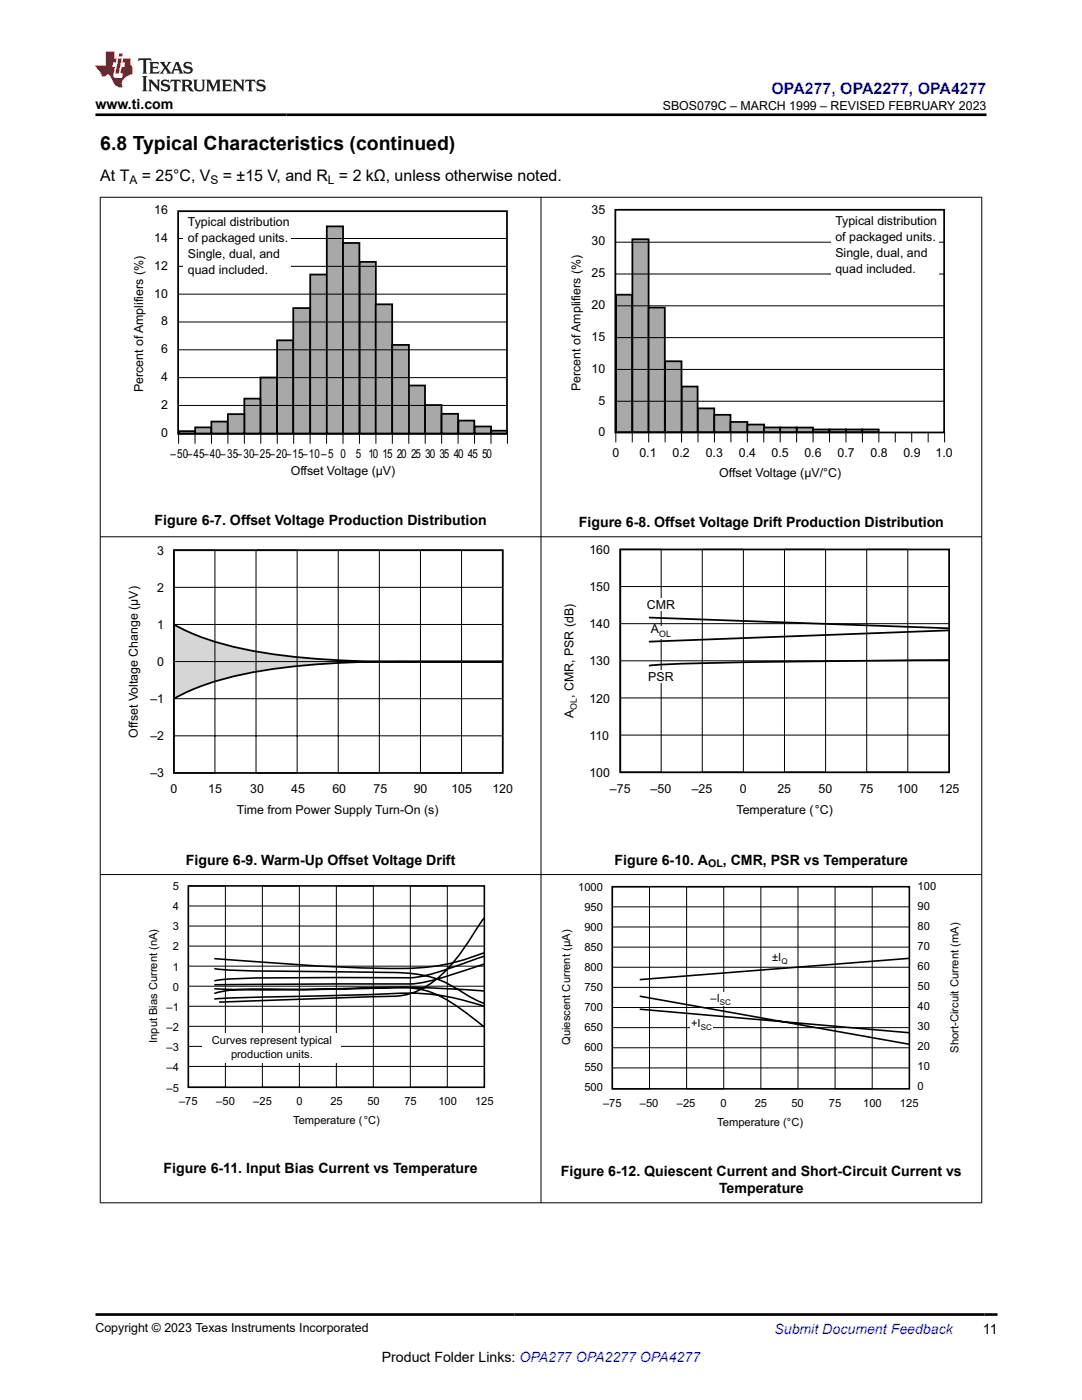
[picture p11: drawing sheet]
<svg xmlns="http://www.w3.org/2000/svg" width="216mm" height="279mm" viewBox="0 0 216 279" stroke-linecap="round" stroke-linejoin="round" font-family="sans-serif">
<path d="M35.7 86h3.2v.5h-3.2z" fill="#a8a8a8"/>
<path d="M35.7 86h3.2v.5h-3.2z" fill="none" stroke="#000" stroke-width=".35"/>
<path d="M38.9 85.3h3.3v1.2h-3.3z" fill="#a8a8a8"/>
<path d="M38.9 85.3h3.3v1.2h-3.3z" fill="none" stroke="#000" stroke-width=".35"/>
<path d="M42.2 84.1h3.2v2.4h-3.2z" fill="#a8a8a8"/>
<path d="M42.2 84.1h3.2v2.4h-3.2z" fill="none" stroke="#000" stroke-width=".35"/>
<path d="M71.7 52.3h3.3v34.2h-3.3z" fill="#a8a8a8"/>
<path d="M71.7 52.3h3.3v34.2h-3.3z" fill="none" stroke="#000" stroke-width=".35"/>
<path d="M75 60.7h3.3v25.8h-3.3z" fill="#a8a8a8"/>
<path d="M75 60.7h3.3v25.8h-3.3z" fill="none" stroke="#000" stroke-width=".35"/>
<path d="M78.3 68.8h3.3v17.7h-3.3z" fill="#a8a8a8"/>
<path d="M78.3 68.8h3.3v17.7h-3.3z" fill="none" stroke="#000" stroke-width=".35"/>
<path d="M81.6 76.9h3.2v9.6h-3.2z" fill="#a8a8a8"/>
<path d="M81.6 76.9h3.2v9.6h-3.2z" fill="none" stroke="#000" stroke-width=".35"/>
<path d="M84.8 80.8h3.3v5.7h-3.3z" fill="#a8a8a8"/>
<path d="M84.8 80.8h3.3v5.7h-3.3z" fill="none" stroke="#000" stroke-width=".35"/>
<path d="M88.1 82.6h3.3v3.9h-3.3z" fill="#a8a8a8"/>
<path d="M88.1 82.6h3.3v3.9h-3.3z" fill="none" stroke="#000" stroke-width=".35"/>
<path d="M91.5 83.9h3.1v2.6h-3.1z" fill="#a8a8a8"/>
<path d="M91.5 83.9h3.1v2.6h-3.1z" fill="none" stroke="#000" stroke-width=".35"/>
<path d="M94.7 85.1h3.3v1.4h-3.3z" fill="#a8a8a8"/>
<path d="M94.7 85.1h3.3v1.4h-3.3z" fill="none" stroke="#000" stroke-width=".35"/>
<path d="M98 86h3.2l-.1 .5h-3.2z" fill="#a8a8a8"/>
<path d="M98 86h3.2l-.1 .5h-3.2z" fill="none" stroke="#000" stroke-width=".35"/>
<path d="M52 75.3h3.3v11.2h-3.3z" fill="#a8a8a8"/>
<path d="M52 75.3h3.3v11.2h-3.3z" fill="none" stroke="#000" stroke-width=".35"/>
<path d="M55.3 67.9h3.2v18.6h-3.2z" fill="#a8a8a8"/>
<path d="M55.3 67.9h3.2v18.6h-3.2z" fill="none" stroke="#000" stroke-width=".35"/>
<path d="M58.5 61.5h3.4v25h-3.4z" fill="#a8a8a8"/>
<path d="M58.5 61.5h3.4v25h-3.4z" fill="none" stroke="#000" stroke-width=".35"/>
<path d="M61.9 54.8h3.3v31.7h-3.3z" fill="#a8a8a8"/>
<path d="M61.9 54.8h3.3v31.7h-3.3z" fill="none" stroke="#000" stroke-width=".35"/>
<path d="M48.8 79.6h3.2v6.9h-3.2z" fill="#a8a8a8"/>
<path d="M48.8 79.6h3.2v6.9h-3.2z" fill="none" stroke="#000" stroke-width=".35"/>
<path d="M45.5 82.7h3.2v3.8h-3.2z" fill="#a8a8a8"/>
<path d="M45.5 82.7h3.2v3.8h-3.2z" fill="none" stroke="#000" stroke-width=".35"/>
<path d="M65.2 45.2h3.3v41.3h-3.3z" fill="#a8a8a8"/>
<path d="M65.2 45.2h3.3v41.3h-3.3z" fill="none" stroke="#000" stroke-width=".35"/>
<path d="M68.5 48.5h3.2v38h-3.2z" fill="#a8a8a8"/>
<path d="M35.5 42.1h65.7v44.5h-65.7zM68.5 48.5h3.2v38h-3.2z" fill="none" stroke="#000" stroke-width=".35"/>
<g fill="none" stroke="#000" stroke-width=".2">
<path d="M35.6 47.6h65.7M35.6 53.2h65.7M35.6 58.7h65.7M35.6 64.3h65.7M35.6 69.8h65.7M35.6 75.4h65.7M35.6 80.9h65.7M35.6 86.6v2M38.9 86.6v2M42.2 86.6v2M45.5 86.6v2M48.8 86.6v2"/>
<path d="M52 86.6v2M55.3 86.6v2M58.6 86.6v2M61.9 86.6v2M65.2 86.6v2M68.4 86.6v2M71.7 86.6v2M75 86.6v2M78.3 86.6v2M81.6 86.6v2M84.8 86.6v2M88.1 86.6v2"/>
<path d="M91.4 86.6v2M94.7 86.6v2M98 86.6v2M101.3 86.6v2"/>
</g>
<path d="M36.6 43h21.5v12.7h-21.5z" fill="#fff"/>
<path d="M159 85.3h3.2v1h-3.2z" fill="#a8a8a8"/>
<path d="M159 85.3h3.2v1h-3.2z" fill="none" stroke="#000" stroke-width=".35"/>
<path d="M162.2 85.7h3.3v.6h-3.3z" fill="#a8a8a8"/>
<path d="M162.2 85.7h3.3v.6h-3.3z" fill="none" stroke="#000" stroke-width=".35"/>
<path d="M165.5 85.7h3.3v.6h-3.3z" fill="#a8a8a8"/>
<path d="M165.5 85.7h3.3v.6h-3.3z" fill="none" stroke="#000" stroke-width=".35"/>
<path d="M168.8 85.7h3.2v.6h-3.2z" fill="#a8a8a8"/>
<path d="M168.8 85.7h3.2v.6h-3.2z" fill="none" stroke="#000" stroke-width=".35"/>
<path d="M172.1 85.7h3.2v.6h-3.2z" fill="#a8a8a8"/>
<path d="M172.1 85.7h3.2v.6h-3.2z" fill="none" stroke="#000" stroke-width=".35"/>
<path d="M139.2 81.5h3.3v4.8h-3.3z" fill="#a8a8a8"/>
<path d="M139.2 81.5h3.3v4.8h-3.3z" fill="none" stroke="#000" stroke-width=".35"/>
<path d="M142.5 82.8h3.3v3.5h-3.3z" fill="#a8a8a8"/>
<path d="M142.5 82.8h3.3v3.5h-3.3z" fill="none" stroke="#000" stroke-width=".35"/>
<path d="M145.8 84.2h3.3v2.1h-3.3z" fill="#a8a8a8"/>
<path d="M145.8 84.2h3.3v2.1h-3.3z" fill="none" stroke="#000" stroke-width=".35"/>
<path d="M149.1 84.7h3.4v1.6h-3.4z" fill="#a8a8a8"/>
<path d="M149.1 84.7h3.4v1.6h-3.4z" fill="none" stroke="#000" stroke-width=".35"/>
<path d="M136 77.1h3.2v9.2h-3.2z" fill="#a8a8a8"/>
<path d="M136 77.1h3.2v9.2h-3.2z" fill="none" stroke="#000" stroke-width=".35"/>
<path d="M132.7 72.1h3.3v14.2h-3.3z" fill="#a8a8a8"/>
<path d="M132.7 72.1h3.3v14.2h-3.3z" fill="none" stroke="#000" stroke-width=".35"/>
<path d="M152.4 85.3h3.3v1h-3.3z" fill="#a8a8a8"/>
<path d="M152.4 85.3h3.3v1h-3.3z" fill="none" stroke="#000" stroke-width=".35"/>
<path d="M155.7 85.3h3.3v1h-3.3z" fill="#a8a8a8"/>
<path d="M155.7 85.3h3.3v1h-3.3z" fill="none" stroke="#000" stroke-width=".35"/>
<path d="M122.9 58.8h3.2v27.5h-3.2z" fill="#a8a8a8"/>
<path d="M122.9 58.8h3.2v27.5h-3.2z" fill="none" stroke="#000" stroke-width=".35"/>
<path d="M126.2 47.8h3.2v38.5h-3.2z" fill="#a8a8a8"/>
<path d="M126.2 47.8h3.2v38.5h-3.2z" fill="none" stroke="#000" stroke-width=".35"/>
<path d="M129.4 61.4h3.3v24.9h-3.3z" fill="#a8a8a8"/>
<path d="M122.8 41.9h65.6v44.4h-65.6zM129.4 61.4h3.3v24.9h-3.3z" fill="none" stroke="#000" stroke-width=".35"/>
<g fill="none" stroke="#000" stroke-width=".2">
<path d="M122.9 48.3h65.6M122.9 54.7h65.6M122.9 61h65.6M122.9 67.4h65.6M122.9 73.7h65.6M122.9 80.1h65.6M122.9 86.3v2M126.2 86.3v2M129.4 86.3v2M132.7 86.3v2M136 86.3v2M139.3 86.3v2"/>
<path d="M142.6 86.3v2M145.8 86.3v2M149.1 86.3v2M152.4 86.3v2M155.7 86.3v2M159 86.3v2M162.2 86.3v2M165.5 86.3v2M168.8 86.3v2M172.1 86.3v2M175.4 86.3v2M178.6 86.3v2"/>
<path d="M181.9 86.3v2M185.2 86.3v2M188.5 86.3v2"/>
</g>
<path d="M165.8 42.8h21.5v12.6h-21.5z" fill="#fff"/>
<path d="M34.7 124.6a55.4 55.4 0 0 0 19.2 5.9 240.4 240.4 0 0 0 35.3 1.6l11.1-.1h-8.2a283.9 283.9 0 0 0-35.4 1.2 64.8 64.8 0 0 0-20 5.2l-2 1z" fill="#d6d6d6"/>
<path d="M34.7 109.8h65.6v44.5h-65.6zM123.8 109.7h65.6v44.4h-65.6zM34.7 124.6a55.4 55.4 0 0 0 19.2 5.9 240.4 240.4 0 0 0 35.3 1.6l11.1-.1h-8.2a283.9 283.9 0 0 0-35.4 1.2 64.8 64.8 0 0 0-20 5.2l-2 1zM129.5 123.2l59.8 2.2M189.3 131.7l-6.3 .1a1448.4 1448.4 0 0 0-52.8 1l-.7 .1M189.3 125.8l-59.8 2.3" fill="none" stroke="#000" stroke-width=".35"/>
<g fill="none" stroke="#000" stroke-width=".2">
<path d="M34.7 109.8h65.6v7.4h-65.6zM34.7 109.8h8.2v44.5h-8.2zM51.1 109.8h8.2v44.5h-8.2zM67.5 109.8h8.2v44.5h-8.2zM83.9 109.8h8.2v44.5h-8.2zM123.7 109.6h8.2v44.5h-8.2zM123.8 117.1h65.6M140.1 109.6h8.2v44.5h-8.2zM156.5 109.6h8.2v44.5h-8.2zM172.9 109.6h8.2v44.5h-8.2zM34.7 124.6h65.6v7.4h-65.6zM34.7 139.4h65.6v7.5h-65.6z"/>
<path d="M123.8 124.5h65.6M123.8 131.9h65.6M123.8 139.3h65.6M123.8 146.7h65.6"/>
</g>
<g fill="#fff">
<path d="M130.1 119.5h5v2.4h-5z"/>
<path d="M130.1 124.9h5v2.5h-5z"/>
<path d="M128.9 133.8h6.2v2.5h-6.2z"/>
</g>
<path d="M37.6 176.8h59v40.2h-59zM42.8 197.3a524.5 524.5 0 0 0 36.9-.3l7.6 .2 9.3 .6M42.8 198.3a34 34 0 0 1 10.2-.9l9 .1 13.3-.3a44.1 44.1 0 0 1 9.1 .3 25.5 25.5 0 0 1 9.3 5.2l2.9 2.3M42.8 199.4l6-.3 20.7-.5a150.8 150.8 0 0 1 16.1-.2 52.2 52.2 0 0 1 11 2.4M42.8 193.3a162.9 162.9 0 0 0 17.7 .6l15.4 .1a31.3 31.3 0 0 1 11.6 1.5l2.2 1 4.7 2.8 2.2 1M96.6 190.1l-.7 .3a42.3 42.3 0 0 1-17.7 2.9 560.2 560.2 0 0 1-35.4-2M96.6 183.2l-.4 .6a74 74 0 0 1-6.8 9.4 15.3 15.3 0 0 1-12.7 5.7l-33 1.1M96.6 190.8l-1.9 .7a70.8 70.8 0 0 1-11.9 3.6h-1a750 750 0 0 0-36.8 .3l-2.2 .4M96.6 192.4l-1.9 .6a71.3 71.3 0 0 1-11.9 3.3l-40 .2" fill="none" stroke="#000" stroke-width=".32"/>
<g fill="none" stroke="#000" stroke-width=".2">
<path d="M37.6 176.8h7.4v40.2h-7.4zM52.4 176.8h7.3v40.2h-7.3zM67.1 176.8h7.4v40.2h-7.4zM81.9 176.8h7.4v40.2h-7.4zM37.6 180.8h59M37.6 184.8h59M37.6 188.8h59M37.6 192.8h59M37.6 196.8h59M37.6 200.8h59M37.6 204.8h59M37.6 208.8h59"/>
<path d="M37.6 212.8h59"/>
</g>
<path d="M40.4 206.2h27.7v5.8h-27.7z" fill="#fff"/>
<g fill="none" stroke="#000" stroke-width=".2">
<path d="M122.2 177h7.4v40.3h-7.4zM137 177h7.4v40.3h-7.4zM151.8 177h7.4v40.3h-7.4zM166.6 177h7.4v40.3h-7.4zM122.2 181h59.3M122.2 185h59.3M122.2 189h59.3M122.2 193h59.3M122.2 197.1h59.3M122.2 201.1h59.3M122.2 205.1h59.3M122.2 209.1h59.3"/>
<path d="M122.2 213.1h59.3"/>
</g>
<path d="M122.2 177h59.3v40.3h-59.3zM127.7 198.8l53.7 9.6M181.4 191.3l-53.7 4.2M127.7 201.4l53.7 4.7" fill="none" stroke="#000" stroke-width=".32"/>
<g fill="#fff">
<path d="M137.8 203.2h4.5v2.6h-4.5z"/>
<path d="M142 198h3.3v2.7h-3.3z"/>
</g>
<path d="M19.9 39.4h176.1M20 39.3v200.8M107.9 39.3v200.8M195.9 39.3v200.8M19.9 107.1h176.1M19.9 174.5h176.1M19.9 240h176.1" fill="none" stroke="#000" stroke-width=".2"/>
<path d="M27.7 11.6l-.2 .6 .5-.2h.6v.1v2.2l-.2 .4h1l-.2-.4v-2.2v-.1h.5l.5 .2-.1-.6zM29.8 12.4l.2 .3v1.6l-.2 .4h1.9l.1-.6a1.08 1.08 0 0 1-1.3 .2v-.7h.6l.4 .2v-.7l-.4 .2h-.6v-.5l.2-.2a1 1 0 0 1 1 .3l-.1-.5zM31.8 12.4l1 1.1-1 1.2h.9l-.2-.2 .4-.8 .5 .8-.2 .2h1.6l-.2-.2 .1-.5h1l.1 .5-.1 .2h.9l-.2-.4-.8-1.9h-.5l-1 2.1-.8-1.1 .9-1h-.8l.2 .2-.5 .6-.3-.6 .1-.2zM35.2 12.8l.4 1h-.8zM36.8 12.5a.65 .65 0 0 0-.2 .7 .65 .65 0 0 0 .6 .5l.7 .1 .1 .3a.79 .79 0 0 1-.7 .4 .79 .79 0 0 1-.7-.5l.1 .7 .2-.1a.93 .93 0 0 0 1.1 0 .93 .93 0 0 0 .4-.9 1.46 1.46 0 0 0-1.2-.6l-.1-.3a1.09 1.09 0 0 1 1.2 .2l-.2-.6-.1 .1-.6-.2zM28.4 15.2l.2 .4v2.2l-.2 .4h1l-.2-.4v-2.2l.2-.4zM29.6 15.9l.2 .4v1.5l-.2 .4h.8l-.3-.4v-1.3l1.7 1.8v-2l.2-.4h-.8l.2 .2 .1 1.1-1.2-1.3zM32.3 16a.65 .65 0 0 0-.2 .8 .65 .65 0 0 0 .7 .4l.6 .2 .1 .2a.79 .79 0 0 1-.7 .4 .79 .79 0 0 1-.7-.5l.1 .7 .2-.1a.93 .93 0 0 0 1.1 .1 .93 .93 0 0 0 .4-1 1.46 1.46 0 0 0-1.2-.5l-.1-.4a1.09 1.09 0 0 1 1.2 .2l-.2-.6-.1 .1-.6-.1zM34.1 15.9l-.1 .6a.63 .63 0 0 1 .7-.3l.1 1.6-.3 .4h1l-.2-.4v-1.6a.66 .66 0 0 1 .8 .3l-.1-.6zM36.2 15.9l.2 .4v1.5l-.2 .4h.9l-.2-.2v-.7h.5l.1 .2a.79 .79 0 0 0 1.2 .6l-1-.9a.61 .61 0 0 0 .6-.6 .61 .61 0 0 0-.5-.7zM36.9 16.2h.2a.47 .47 0 0 1 .5 .1 .47 .47 0 0 1 .1 .5l-.2 .1-.6 .1zM38.5 15.9l.2 .2a2.27 2.27 0 0 0 .4 2 1.04 1.04 0 0 0 1.7-.7v-1.3l.2-.2h-.8l.2 .4v1.1a.6 .6 0 0 1-.6 .6 .6 .6 0 0 1-.6-.6v-1.1l.3-.4zM41.1 15.9l.2 .4v1.5l-.2 .4h.7l-.2-.4v-1.4l.9 1.9 .8-1.9v1.4l-.2 .4h1l-.3-.4v-1.5l.3-.4h-.8l-.7 1.5-.7-1.5zM44.3 15.9l.2 .4v1.5l-.2 .4h1.9l.1-.6a1.09 1.09 0 0 1-1.3 .2v-.7h.6l.4 .2v-.6l-.4 .2h-.6v-.6l.2-.1a1.01 1.01 0 0 1 1 .3l-.1-.6zM46.4 15.9l.3 .4v1.5l-.3 .4h.8l-.2-.4v-1.3l1.6 1.8v-2l.2-.4h-.7l.2 .2v1.1l-1.2-1.3zM49 15.9l-.1 .6a.63 .63 0 0 1 .8-.3v1.6l-.3 .4h1l-.2-.4v-1.6a.66 .66 0 0 1 .8 .3l-.1-.6zM51.4 16a.65 .65 0 0 0-.2 .8 .65 .65 0 0 0 .6 .4l.6 .2 .2 .2a.79 .79 0 0 1-.8 .4 .79 .79 0 0 1-.6-.5l.1 .7 .2-.1a.93 .93 0 0 0 1 .1 .93 .93 0 0 0 .5-1 1.46 1.46 0 0 0-1.3-.5l-.1-.4a1.09 1.09 0 0 1 1.3 .2l-.2-.6-.2 .1-.5-.1z" fill="#231f20"/>
<path d="M21.1 10.3v2.7h-2.1l.1 .4 .9 1a.95 .95 0 0 0 .9 .9 .59 .59 0 0 1 .6-.4 .59 .59 0 0 1 .5 .3l.4 .8a1.59 1.59 0 0 0 2.1 1.4 1.61 1.61 0 0 1 1-2.3l1-.3-.1-1.5a1.59 1.59 0 0 1-.4-1.7h-1.4l-.2 .9h.5l-.1 .9h-.5l-.2 .9v.3l.4 .1-.2 .9h-.6a.73 .73 0 0 1-1.1-.7l.3-1.5h-.5l.2-.9h.5l.2-.9h-.5v-1.3zM23.6 11.6l-.6 3.1h.7l.6-3.1zM23.8 10.7l-.1 .6h.7l.1-.6z" fill="#ed1c24"/>
<path d="M19 22.9h177.8M19 262.3h180" fill="none" stroke="#000" stroke-width=".53"/>
<text font-size="3.9" x="20" y="29.9">6.8 Typical Characteristics (continued)</text>
<text font-size="3.2" fill="#00f" x="154" y="18.7">OPA277, OPA2277, OPA4277</text>
<g font-size="3.2">
<text x="20" y="36.1">At T</text>
<text x="28.3" y="36.1">= 25°C, V</text>
<text x="44.5" y="36.1">= ±15 V, and R = 2 kΩ, unless otherwise noted.</text>
</g>
<g font-size="2.8">
<text x="19" y="21.8">www.ti.com</text>
<text x="30.8" y="104.8">Figure 6-7. Offset Voltage Production Distribution</text>
<text x="115.5" y="105.1">Figure 6-8. Offset Voltage Drift Production Distribution</text>
<text x="37.1" y="172.5">Figure 6-9. Warm-Up Offset Voltage Drift</text>
<text x="122.6" y="172.5">Figure 6-10. A</text>
<text x="144.2" y="172.5">, CMR, PSR vs Temperature</text>
<text x="32.6" y="234.2">Figure 6-11. Input Bias Current vs Temperature</text>
<text x="111.9" y="234.7">Figure 6-12. Quiescent Current and Short-Circuit Current vs</text>
<text x="143.5" y="238">Temperature</text>
<text x="196.1" y="266.1">11</text>
<text x="76.2" y="271.7">Product Folder Links: OPA277 OPA2277 OPA4277</text>
</g>
<text font-size="2.8" fill="#00f" x="154.5" y="266.2">Submit Document Feedback</text>
<g font-size="2.5">
<text x="132.3" y="21.9">SBOS079C – MARCH 1999 – REVISED FEBRUARY 2023</text>
<text x="30.8" y="42.7">16</text>
<text x="37.5" y="45.2">Typical distribution</text>
<text x="118" y="42.6">35</text>
<text x="166.7" y="44.9">Typical distribution</text>
<text x="30.8" y="48.3">14</text>
<text x="30.8" y="53.8">12</text>
<text x="37.5" y="48.3">of packaged units.</text>
<text x="37.5" y="51.5">Single, dual, and</text>
<text x="118" y="49">30</text>
<text x="166.7" y="48.1">of packaged units.</text>
<text x="166.7" y="51.2">Single, dual, and</text>
<text x="30.8" y="59.4">10</text>
<text x="37.5" y="54.7">quad included.</text>
<text x="118" y="55.3">25</text>
<text x="166.7" y="54.4">quad included.</text>
<text x="32.2" y="65">8</text>
<text x="118" y="61.7">20</text>
<text x="32.2" y="70.5">6</text>
<text x="118" y="68">15</text>
<text x="32.2" y="76.1">4</text>
<text x="118" y="74.4">10</text>
<text x="28.6" y="78.3" transform="rotate(-90 28.6 78.3)">Percent of Amplifiers (%)</text>
<text x="32.2" y="81.6">2</text>
<text x="115.8" y="78" transform="rotate(-90 115.8 78)">Percent of Amplifiers (%)</text>
<text x="119.4" y="80.7">5</text>
<text x="32.2" y="87.2">0</text>
<text x="119.4" y="87.1">0</text>
<text x="34" y="91.4">–50–45–40–35–30–25–20–15–10–5 0</text>
<text x="58" y="94.8">Offset Voltage (µV)</text>
<text x="71" y="91.4">5 10 15 20 25 30 35 40 45 50</text>
<text x="122.2" y="91.3">0</text>
<text x="127.6" y="91.3">0.1</text>
<text x="134.2" y="91.3">0.2</text>
<text x="140.8" y="91.3">0.3</text>
<text x="143.5" y="95.1">Offset Voltage (µV/°C)</text>
<text x="147.4" y="91.3">0.4</text>
<text x="154" y="91.3">0.5</text>
<text x="160.5" y="91.3">0.6</text>
<text x="167.1" y="91.3">0.7</text>
<text x="173.7" y="91.3">0.8</text>
<text x="180.3" y="91.3">0.9</text>
<text x="186.7" y="91.3">1.0</text>
<text x="31.4" y="110.7">3</text>
<text x="117.6" y="110.6">160</text>
<text x="31.4" y="118.1">2</text>
<text x="117.6" y="118">150</text>
<text x="31.4" y="125.5">1</text>
<text x="117.6" y="125.4">140</text>
<text x="129.1" y="121.6">CMR</text>
<text x="129.9" y="126.4">A</text>
<text x="31.4" y="132.9">0</text>
<text x="117.6" y="132.8">130</text>
<text x="129.3" y="136">PSR</text>
<text x="30" y="140.3">–1</text>
<text x="114.4" y="143.3" transform="rotate(-90 114.4 143.3)">A</text>
<text x="114.4" y="139.3" transform="rotate(-90 114.4 139.3)">, CMR, PSR (dB)</text>
<text x="117.6" y="140.2">120</text>
<text x="27.5" y="147.2" transform="rotate(-90 27.5 147.2)">Offset Voltage Change (µV)</text>
<text x="30" y="147.7">–2</text>
<text x="117.6" y="147.6">110</text>
<text x="30" y="155.1">–3</text>
<text x="117.6" y="155">100</text>
<text x="34" y="158.3">0</text>
<text x="41.5" y="158.3">15</text>
<text x="49.9" y="158.3">30</text>
<text x="58.1" y="158.3">45</text>
<text x="66.3" y="158.3">60</text>
<text x="74.5" y="158.3">75</text>
<text x="82.5" y="158.3">90</text>
<text x="90.1" y="158.3">105</text>
<text x="98.3" y="158.3">120</text>
<text x="121.7" y="158.3">–75</text>
<text x="129.8" y="158.3">–50</text>
<text x="138" y="158.3">–25</text>
<text x="147.6" y="158.3">0</text>
<text x="155.1" y="158.3">25</text>
<text x="163.3" y="158.3">50</text>
<text x="171.5" y="158.3">75</text>
<text x="179.1" y="158.3">100</text>
<text x="187.3" y="158.3">125</text>
<text x="47.3" y="162.5">Time from Power Supply Turn-On (s)</text>
<text x="147" y="162.5">Temperature (°C)</text>
<text x="19" y="265.9">Copyright © 2023 Texas Instruments Incorporated</text>
</g>
<g font-size="2.4">
<text x="25.8" y="36.7">A</text>
<text x="42" y="36.7">S</text>
<text x="65.4" y="36.7">L</text>
</g>
<g font-size="2.2">
<text x="34.5" y="177.6">5</text>
<text x="115.4" y="177.8">1000</text>
<text x="183.1" y="177.7">100</text>
<text x="34.5" y="181.6">4</text>
<text x="34.5" y="185.6">3</text>
<text x="116.6" y="181.8">950</text>
<text x="116.6" y="185.8">900</text>
<text x="183.1" y="181.7">90</text>
<text x="183.1" y="185.6">80</text>
<text x="34.5" y="189.7">2</text>
<text x="116.6" y="189.7">850</text>
<text x="154" y="191.8">±I</text>
<text x="183.1" y="189.6">70</text>
<text x="34.5" y="193.7">1</text>
<text x="34.5" y="197.7">0</text>
<text x="116.6" y="193.7">800</text>
<text x="116.6" y="197.7">750</text>
<text x="183.1" y="193.6">60</text>
<text x="183.1" y="197.6">50</text>
<text x="33.3" y="201.7">–1</text>
<text x="116.6" y="201.7">700</text>
<text x="141.8" y="199.9">–I</text>
<text x="183.1" y="201.6">40</text>
<text x="31.3" y="208.1" transform="rotate(-90 31.3 208.1)">Input Bias Current (nA)</text>
<text x="33.3" y="205.8">–2</text>
<text x="33.3" y="209.8">–3</text>
<text x="42.3" y="208.3">Curves represent typical</text>
<text x="113.7" y="208.5" transform="rotate(-90 113.7 208.5)">Quiescent Current (µA)</text>
<text x="116.6" y="205.7">650</text>
<text x="116.6" y="209.7">600</text>
<text x="137.9" y="204.9">+I</text>
<text x="183.1" y="205.6">30</text>
<text x="183.1" y="209.6">20</text>
<text x="33.3" y="213.8">–4</text>
<text x="46.1" y="211.2">production units.</text>
<text x="116.6" y="213.7">550</text>
<text x="183.1" y="213.5">10</text>
<text x="191.3" y="210.1" transform="rotate(-90 191.3 210.1)">Short-Circuit Current (mA)</text>
<text x="33.3" y="217.8">–5</text>
<text x="35.7" y="220.4">–75</text>
<text x="43.2" y="220.4">–50</text>
<text x="50.5" y="220.4">–25</text>
<text x="59.2" y="220.4">0</text>
<text x="65.9" y="220.4">25</text>
<text x="73.3" y="220.4">50</text>
<text x="80.7" y="220.4">75</text>
<text x="87.5" y="220.4">100</text>
<text x="94.8" y="220.4">125</text>
<text x="116.6" y="217.6">500</text>
<text x="120.3" y="220.9">–75</text>
<text x="127.7" y="220.9">–50</text>
<text x="135.1" y="220.9">–25</text>
<text x="143.8" y="220.9">0</text>
<text x="150.6" y="220.9">25</text>
<text x="157.9" y="220.9">50</text>
<text x="165.4" y="220.9">75</text>
<text x="172.2" y="220.9">100</text>
<text x="179.6" y="220.9">125</text>
<text x="183.1" y="217.5">0</text>
<text x="58.5" y="224.2">Temperature (°C)</text>
<text x="143.1" y="224.7">Temperature (°C)</text>
</g>
<text font-size="2.1" x="141.3" y="173.1">OL</text>
<g font-size="1.8">
<text x="131.5" y="127.1">OL</text>
<text x="115.1" y="141.7" transform="rotate(-90 115.1 141.7)">OL</text>
</g>
<g font-size="1.6">
<text x="156" y="192.4">Q</text>
<text x="143.6" y="200.6">SC</text>
<text x="139.8" y="205.5">SC</text>
</g>
</svg>
